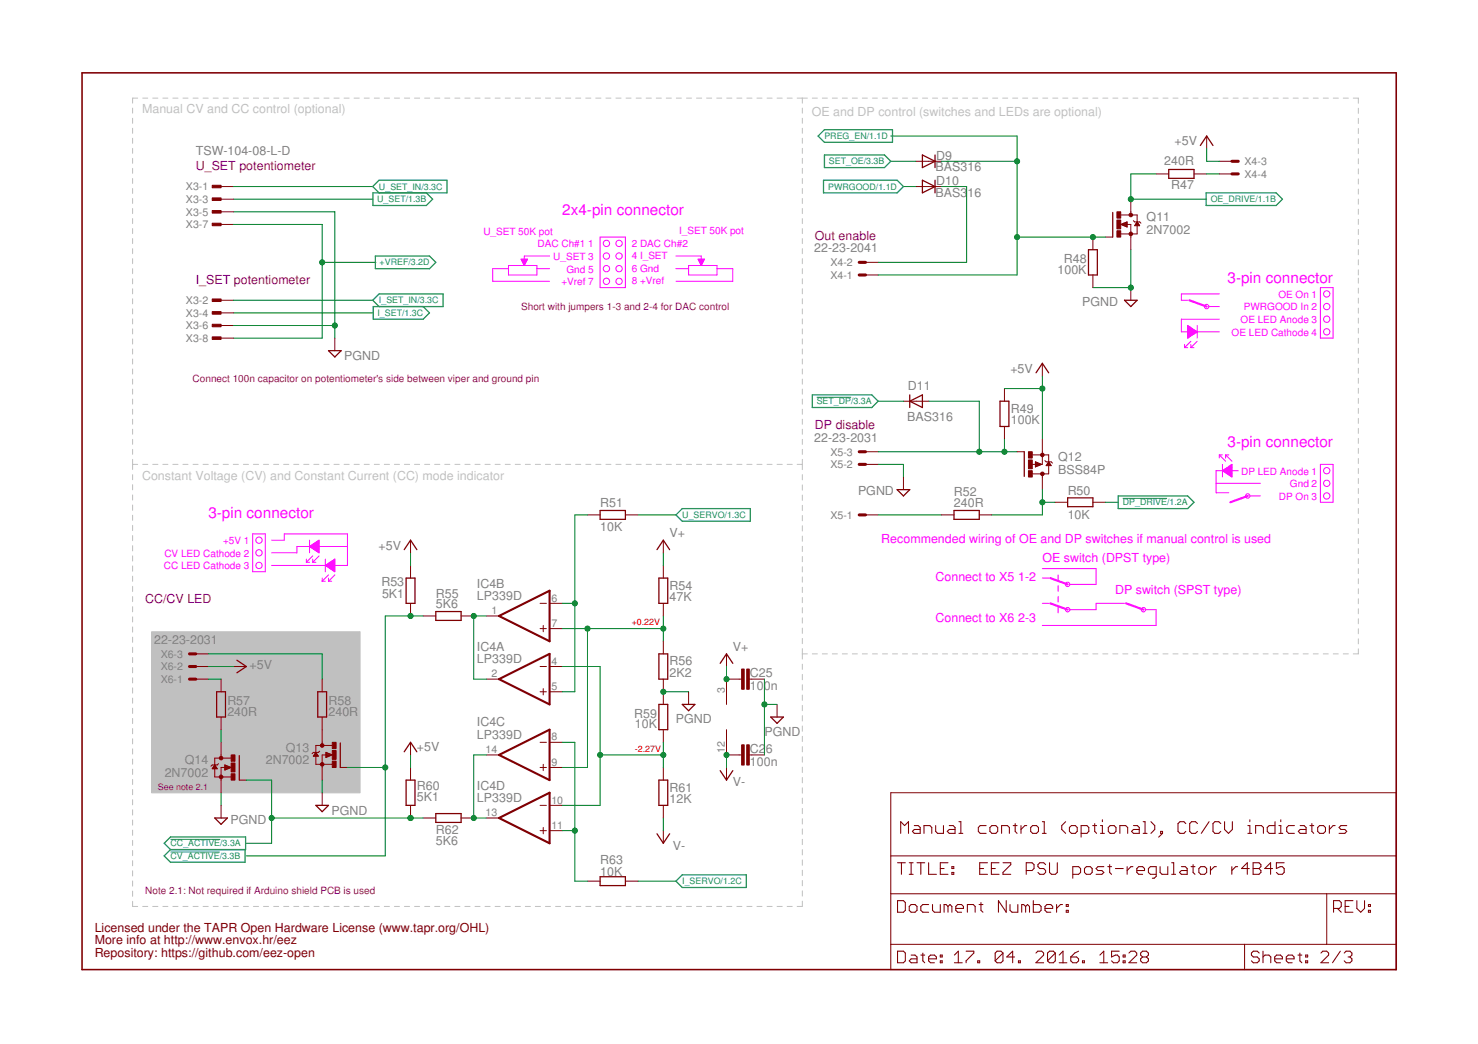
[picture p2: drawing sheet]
<svg xmlns="http://www.w3.org/2000/svg" width="297mm" height="210mm" viewBox="0 0 297 210" stroke-linecap="round" stroke-linejoin="round" font-family="sans-serif">
<g fill="none" stroke="#c0c0c0" stroke-width=".2">
<path d="M27.7 19.7h-1.1v1M28.7 19.7h1M30.7 19.7h1M32.7 19.7h1M34.7 19.7h1.1M36.8 19.7h1M38.8 19.7h1M40.8 19.7h1M42.8 19.7h1.1M44.9 19.7h1M46.9 19.7h1M48.9 19.7h1"/>
<path d="M50.9 19.7h1.1M53 19.7h1M55 19.7h1M57 19.7h1M59 19.7h1M61 19.7h1.1M63.1 19.7h1M65.1 19.7h1M67.1 19.7h1.1M69.2 19.7h1M71.2 19.7h1M73.2 19.7h1"/>
<path d="M75.2 19.7h1M77.2 19.7h1.1M79.3 19.7h1M81.3 19.7h1M83.3 19.7h1M85.3 19.7h1.1M87.4 19.7h1M89.4 19.7h1M91.4 19.7h1M93.4 19.7h1.1M95.5 19.7h1M97.5 19.7h1"/>
<path d="M99.5 19.7h1M101.5 19.7h1.1M103.5 19.7h1.1M105.6 19.7h1M107.6 19.7h1M109.6 19.7h1M111.7 19.7h1M113.7 19.7h1M115.7 19.7h1M117.7 19.7h1M119.7 19.7h1.1M121.8 19.7h1"/>
<path d="M123.8 19.7h1M125.8 19.7h1M127.8 19.7h1.1M129.9 19.7h1M131.9 19.7h1M133.9 19.7h1M135.9 19.7h1M138 19.7h1M140 19.7h1M142 19.7h1M144 19.7h1.1M146 19.7h1.1"/>
<path d="M148.1 19.7h1M150.1 19.7h1M152.1 19.7h1M154.2 19.7h1M156.2 19.7h1M158.2 19.7h1M160.2 19.7h2.1M161.2 19.7v1M163.3 19.7h1M165.3 19.7h1M167.3 19.7h1M169.3 19.7h1"/>
<path d="M171.3 19.7h1M173.3 19.7h1M175.3 19.7h1M177.4 19.7h1M179.4 19.7h1M181.4 19.7h1M183.4 19.7h1M185.4 19.7h1M187.4 19.7h1M189.4 19.7h1M191.5 19.7h.9M193.5 19.7h1"/>
<path d="M195.5 19.7h1M197.5 19.7h1M199.5 19.7h1M201.5 19.7h1M203.5 19.7h1M205.5 19.7h1M207.5 19.7h1.1M209.6 19.7h1M211.6 19.7h1M213.6 19.7h1M215.6 19.7h1M217.6 19.7h1"/>
<path d="M219.6 19.7h1M221.6 19.7h1.1M223.6 19.7h1.1M225.7 19.7h1M227.7 19.7h1M229.7 19.7h1M231.7 19.7h1M233.7 19.7h1M235.7 19.7h1M237.7 19.7h1.1M239.8 19.7h1M241.8 19.7h1"/>
<path d="M243.8 19.7h1M245.8 19.7h1M247.8 19.7h1M249.8 19.7h1M251.8 19.7h1.1M253.9 19.7h1M255.9 19.7h1M257.9 19.7h1M259.9 19.7h1M261.9 19.7h1M263.9 19.7h1M265.9 19.7h1.1"/>
<path d="M267.9 19.7h1.1M270 19.7h1M272 19.7h1v1.1M26.6 21.7v1.1M26.6 23.8v1M26.6 25.8v1M26.6 27.8v1M26.6 29.8v1M26.6 31.8v1.1M26.6 33.8v1.1M26.6 35.9v1M26.6 37.9v1"/>
<path d="M26.6 39.9v1M161.2 21.7v1.1M161.2 23.8v1M161.2 25.8v1M161.2 27.8v1M161.2 29.8v1M161.2 31.8v1.1M161.2 33.8v1.1M161.2 35.9v1M161.2 37.9v1M161.2 39.9v1M273 21.8v1"/>
<path d="M273 23.8v1M273 25.8v1.1M273 27.9v1M273 29.9v1M273 31.9v1M273 34v1M273 36v1M273 38v1M26.6 41.9v1M26.6 43.9v1.1M26.6 46v1M26.6 48v1"/>
<path d="M26.6 50v1M26.6 52v1M26.6 54v1M26.6 56v1.1M26.6 58.1v1M161.2 41.9v1M161.2 43.9v1.1M161.2 46v1M161.2 48v1M161.2 50v1M161.2 52v1M161.2 54v1"/>
<path d="M161.2 56v1.1M161.2 58.1v1M273 40v1.1M273 42.1v1M273 44.1v1M273 46.1v1.1M273 48.2v1M273 50.2v1M273 52.2v1.1M273 54.3v1M273 55.9v1M273 57.9v1"/>
<path d="M273 59.9v1.1M26.6 60.1v1M26.6 62.1v1M26.6 64.1v1M26.6 66.1v1M26.6 68.1v1.1M26.6 70.2v1M26.6 72.2v1M26.6 74.2v1M26.6 76.2v1M26.6 78.2v1M161.2 60.1v1"/>
<path d="M161.2 62.1v1M161.2 64.1v1M161.2 66.1v1M161.2 68.1v1.1M161.2 70.2v1M161.2 72.2v1M161.2 74.2v1M161.2 76.2v1M161.2 78.2v1M273 62v1M273 64v1M273 66v1"/>
<path d="M273 68v1M273 70v1M273 72v1M273 74v1.1M273 76.1v1M273 78.1v1M26.6 93.4h1.1M26.6 80.2v1.1M26.6 82.3v1M26.6 84.3v1M26.6 86.3v1M26.6 88.3v1"/>
<path d="M26.6 90.3v1.1M26.6 92.4v2M26.6 95.4v1.1M26.6 97.5v1M26.6 99.5v1M28.7 93.4h1M30.7 93.4h1M32.7 93.4h1M34.7 93.4h1.1M36.8 93.4h1M38.8 93.4h1M40.8 93.4h1"/>
<path d="M42.8 93.4h1.1M44.9 93.4h1M46.9 93.4h1M48.9 93.4h1M50.9 93.4h1.1M53 93.4h1M55 93.4h1M57 93.4h1M59 93.4h1M61 93.4h1.1M63.1 93.4h1M65.1 93.4h1"/>
<path d="M67.1 93.4h1.1M69.2 93.4h1M71.2 93.4h1M73.2 93.4h1M75.2 93.4h1M77.2 93.4h1.1M79.3 93.4h1M81.3 93.4h1M83.3 93.4h1M85.3 93.4h1.1M87.4 93.4h1M89.4 93.4h1"/>
<path d="M91.4 93.4h1M93.4 93.4h1.1M95.5 93.4h1M97.5 93.4h1M99.5 93.4h1M101.5 93.4h1.1M103.5 93.4h1.1M105.6 93.4h1M107.6 93.4h1M109.6 93.4h1M111.7 93.4h1M113.7 93.4h1"/>
<path d="M115.7 93.4h1M117.7 93.4h1M119.7 93.4h1.1M121.8 93.4h1M123.8 93.4h1M125.8 93.4h1M127.8 93.4h1.1M129.9 93.4h1M131.9 93.4h1M133.9 93.4h1M135.9 93.4h1M138 93.4h1"/>
<path d="M140 93.4h1M142 93.4h1M144 93.4h1.1M146 93.4h1.1M148.1 93.4h1M150.1 93.4h1M152.1 93.4h1M154.2 93.4h1M156.2 93.4h1M158.2 93.4h1M160.2 93.4h1M161.2 80.2v1.1"/>
<path d="M161.2 82.3v1M161.2 84.3v1M161.2 86.3v1M161.2 88.3v1M161.2 90.3v1.1M161.2 92.4v2M161.2 95.4v1.1M161.2 97.5v1.1M161.2 99.5v1.1M273 80.1v1M273 82.1v1M273 84.1v1"/>
<path d="M273 86.1v1M273 88.1v1.1M273 90.1v1.1M273 92.2v1M273 94.2v1M273 96.2v1M273 98.2v1M26.6 101.5v1.1M26.6 103.6v1M26.6 105.6v1.1M26.6 107.7v1M26.6 109.7v1.1"/>
<path d="M26.6 111.8v1M26.6 113.8v1.1M26.6 115.8v1.1M26.6 117.9v1M26.6 119.9v1.1M161.2 101.6v1.1M161.2 103.7v1M161.2 105.7v1.1M161.2 107.8v1M161.2 109.8v1.1M161.2 111.9v1M161.2 113.9v1.1"/>
<path d="M161.2 116v1.1M161.2 118.1v1M273 100.2v1M273 102.2v1.1M273 104.3v1M273 106.3v1M273 108.3v1M273 110.3v1M273 112.3v1M273 114.3v1M273 116.4v1M273 118.4v1"/>
<path d="M26.6 122v1M26.6 124v1.1M26.6 126v1.1M26.6 128.1v1M26.6 130.1v1.1M26.6 132.2v1M26.6 134.2v1.1M26.6 136.3v1M26.6 138.3v1.1M161.2 120.1v1.1M161.2 122.2v1M161.2 124.2v1.1"/>
<path d="M161.2 126.3v1M161.2 128.4v1M161.2 130.4v2.1M161.2 133.5v1.1M161.2 135.6v1.1M161.2 137.7v1M161.2 139.7v1.1M161.2 131.5h1.1M163.3 131.5h1M165.3 131.5h1M167.3 131.5h1M169.3 131.5h1"/>
<path d="M171.3 131.5h1M173.3 131.5h1M175.3 131.5h1M177.4 131.5h1M179.4 131.5h1M181.4 131.5h1M183.4 131.5h1M185.4 131.5h1M187.4 131.5h1M189.4 131.5h1M191.5 131.5h.9M193.5 131.5h1"/>
<path d="M195.5 131.5h1M197.5 131.5h1M199.5 131.5h1M201.5 131.5h1M203.5 131.5h1M205.5 131.5h1M207.5 131.5h1.1M209.6 131.5h1M211.6 131.5h1M213.6 131.5h1M215.6 131.5h1M217.6 131.5h1"/>
<path d="M219.6 131.5h1M221.6 131.5h1.1M223.6 131.5h1.1M225.7 131.5h1M227.7 131.5h1M229.7 131.5h1M231.7 131.5h1M233.7 131.5h1M235.7 131.5h1M237.7 131.5h1.1M239.8 131.5h1M241.8 131.5h1"/>
<path d="M243.8 131.5h1M245.8 131.5h1M247.8 131.5h1M249.8 131.5h1M251.8 131.5h1.1M253.9 131.5h1M255.9 131.5h1M257.9 131.5h1M259.9 131.5h1M261.9 131.5h1M263.9 131.5h1M265.9 131.5h1.1"/>
<path d="M267.9 131.5h1.1M270 131.5h1M273 120.4v1M273 122.4v1M273 124.4v1M273 126.4v1M273 128.4v1.1M273 130.5v1h-1M26.6 140.4v1M26.6 142.4v1M26.6 144.4v1.1M26.6 146.5v1"/>
<path d="M26.6 148.5v1.1M26.6 150.6v1M26.6 152.6v1M26.6 154.6v1.1M26.6 156.7v1M26.6 158.7v1.1M161.2 141.8v1.1M161.2 143.9v1.1M161.2 146v1M161.2 148v1.1M161.2 150.1v1.1M161.2 152.2v1"/>
<path d="M161.2 154.2v1.1M161.2 156.3v1.1M161.2 158.4v1.1M26.6 160.8v1M26.6 162.8v1.1M26.6 164.9v1M26.6 166.9v1.1M26.6 169v1M26.6 171v1M26.6 173v1.1M26.6 175.1v1M26.6 177.1v1.1"/>
<path d="M26.6 179.2v1M161.2 160.5v1M161.2 162.5v1.1M161.2 164.6v1.1M161.2 166.7v1M161.2 168.7v1.1M161.2 170.8v1.1M161.2 172.9v1.1M161.2 175v1M161.2 177v1.1M161.2 179.1v1.1M26.6 181.2v1h1.1"/>
<path d="M28.7 182.2h1M30.7 182.2h1M32.7 182.2h1M34.7 182.2h1.1M36.8 182.2h1M38.8 182.2h1M40.8 182.2h1M42.8 182.2h1.1M44.9 182.2h1M46.9 182.2h1M48.9 182.2h1M50.9 182.2h1.1"/>
<path d="M53 182.2h1M55 182.2h1M57 182.2h1M59 182.2h1M61 182.2h1.1M63.1 182.2h1M65.1 182.2h1M67.1 182.2h1.1M69.2 182.2h1M71.2 182.2h1M73.2 182.2h1M75.2 182.2h1"/>
<path d="M77.2 182.2h1.1M79.3 182.2h1M81.3 182.2h1M83.3 182.2h1M85.3 182.2h1.1M87.4 182.2h1M89.4 182.2h1M91.4 182.2h1M93.4 182.2h1.1M95.5 182.2h1M97.5 182.2h1M99.5 182.2h1"/>
<path d="M101.5 182.2h1.1M103.5 182.2h1.1M105.6 182.2h1M107.6 182.2h1M109.6 182.2h1M111.7 182.2h1M113.7 182.2h1M115.7 182.2h1M117.7 182.2h1M119.7 182.2h1.1M121.8 182.2h1M123.8 182.2h1"/>
<path d="M125.8 182.2h1M127.8 182.2h1.1M129.9 182.2h1M131.9 182.2h1M133.9 182.2h1M135.9 182.2h1M138 182.2h1M140 182.2h1M142 182.2h1M144 182.2h1.1M146 182.2h1.1M148.1 182.2h1"/>
<path d="M150.1 182.2h1M152.1 182.2h1M154.2 182.2h1M156.2 182.2h1M158.2 182.2h1M161.2 181.2v1h-1"/>
</g>
<path d="M30.5 127h41.9v32.4h-41.9z" fill="#c0c0c0" stroke="#c0c0c0" stroke-width=".2"/>
<g fill="none" stroke="#800000" stroke-width=".21">
<path d="M180.4 173.5h1.5M181 167.6v-2.4l.8 .8 .8-.8v2.4M181.2 173.5v2.3M182.7 173.5h.8M182.7 175.8h.8M183.1 173.5v2.3M183.7 166h.8l.4 .4v1.2h-1.2l-.3-.4 .3-.4h1.2M184.3 173.5h1.5M185.1 173.5v2.3M185.7 167.6v-1.6h1.2l.4 .4v1.2M186.6 173.5v2.3h1.6M188 166v1.2l.4 .4h1.2v-1.6"/>
<path d="M189 174.6h.7M190.5 173.5h-1.5v2.3h1.5M190.8 166h.8l.3 .4v1.2h-1.1l-.4-.4 .4-.4h1.1M191.3 175.4h.4v.4h-.4zM191.3 174.2h.4v.4h-.4zM192.7 167.6h.8M192.7 165.2h.4v2.4M196.9 174.6h.8M198.2 166h-1.2l-.4 .4v.8l.4 .4h1.2M198.5 173.5h-1.6v2.3h1.6M198.9 166.4l.4-.4h.8l.4 .4v.8l-.4 .4h-.8l-.4-.4zM199.2 174.6h.8"/>
<path d="M200.8 173.5h-1.6v2.3h1.6M201.3 167.6v-1.6h1.2l.4 .4v1.2M201.6 173.5h1.5v.3l-1.5 1.6v.4h1.5M203.6 166h.8M204 165.6v1.6l.4 .4M205.2 166v1.6M206.2 175h1.2l.4-.4v-.8l-.4-.3h-1.2v2.3M206.4 166h-.4l-.8 .8M207.1 166.4l.4-.4h.8l.4 .4v.8l-.4 .4h-.8l-.4-.4zM209.5 167.6h.7M209.5 165.2h.4v2.4M210.1 173.8l-.3-.3h-.8l-.4 .3v.4l.4 .4h.8l.3 .4v.4l-.3 .4h-.8l-.4-.4"/>
<path d="M210.9 173.5v1.9l.4 .4h.8l.4-.4v-1.9M214.2 165.2l-.8 .8v.8l.8 .8M214.9 166.4l.4-.4h.8l.4 .4v.8l-.4 .4h-.8l-.4-.4zM215.6 175.8h1.2l.4-.4v-.8l-.4-.4h-1.2v2.4M217.3 167.6h1.1l.4-.4v-.8l-.4-.4h-1.1v2.3M218.3 174.2h.8l.4 .4v.8l-.4 .4h-.8l-.3-.4v-.8zM219.6 166h.8M220 165.6v1.6l.4 .4M221.2 166h.4v1.6M221.2 167.6h.8M221.6 164.8v.4M221.8 174.2h-1.1l-.4 .4 .4 .4h.7l.4 .4-.4 .4h-1.1"/>
<path d="M222.6 174.2h.8M223 173.8v1.6l.4 .4M223.1 166h.8l.4 .4v.8l-.4 .4h-.8l-.4-.4v-.8zM224.2 174.6h1.5M225.1 167.6v-1.6h1.1l.4 .4v1.2M226.5 174.2v1.6M227.7 174.2h-.4l-.8 .8M227.8 166h.8l.4 .4v1.2h-1.2l-.4-.4 .4-.4h1.2M228.5 175h1.5v-.4l-.4-.4h-.7l-.4 .4v.8l.4 .4h.7M229.7 167.6h.8M229.7 165.2h.4v2.4M231.3 165.2l.8 .8v.8l-.8 .8"/>
<path d="M232.4 175.8h-1.2l-.4-.4v-.8l.4-.4h1.2v2l-.4 .4h-.4M233.2 174.2v1.2l.3 .4h1.2v-1.6M233.3 167.2h.3v.4h-.3zM233.6 167.6l-.7 .7M235.5 173.5h.4v2.3M235.5 175.8h.8M237.4 174.2h.8l.4 .4v1.2h-1.2l-.4-.4 .4-.4h1.2M238.3 165.6l-.4-.4h-.7l-.5 .4v1.6l.5 .4h.7l.4-.4M239.4 174.2h.8M239.8 173.8v1.6l.4 .4M240.7 165.6l-.4-.4h-.8l-.4 .4v1.6l.4 .4h.8l.4-.4M240.9 174.6l.4-.4h.8l.4 .4v.8l-.4 .4h-.8l-.4-.4z"/>
<path d="M243 165.2l-1.6 2.4M243.3 174.2v1.6M244.5 174.2h-.4l-.8 .8M245.3 165.6l-.4-.4h-.7l-.4 .4v1.6l.4 .4h.7l.4-.4M246.1 165.2v1.6l.8 .8 .8-.8v-1.6M247.6 174.2v1.6M248.7 174.2h-.4l-.7 .8M250.8 166h.4v1.6M250.8 167.6h.8M251.1 174.6h-1.6l1.2-1.1v2.3M251.2 164.8v.4M251.8 173.5h1.2l.4 .3v.4l-.4 .4 .4 .4v.4l-.4 .4h-1.2z"/>
<path d="M251.8 174.6h1.2M252.3 167.6v-1.6h1.2l.4 .4v1.2M255.8 174.6h-1.6l1.2-1.1v2.3M256.2 165.2v2.4h-1.1l-.4-.4v-.8l.4-.4h1.1M257 166h.4v1.6M257 167.6h.8M257.4 164.8v.4M258.1 173.5h-1.6v1.1l.8-.4h.4l.4 .4v.8l-.4 .4h-.8l-.4-.4M260.1 166h-1.1l-.4 .4v.8l.4 .4h1.1M261.3 166h.8l.4 .4v1.2h-1.2l-.4-.4 .4-.4h1.2M263.2 166h.8M263.7 165.6v1.6l.3 .4"/>
<path d="M264.8 166.4l.4-.4h.8l.4 .4v.8l-.4 .4h-.8l-.4-.4zM267.2 166v1.6M268.3 166h-.4l-.7 .8M270.7 166h-1.2l-.4 .4 .4 .4h.8l.4 .4-.4 .4h-1.2M180.4 181.1h1.2l.3 .4v1.5l-.3 .4h-1.2zM180.4 191.2h1.2l.3 .4v1.6l-.3 .4h-1.2zM182.7 182.2l.4-.3h.8l.4 .3v.8l-.4 .4h-.8l-.4-.4zM183.1 192h.8l.4 .4v1.2h-1.2l-.4-.4 .4-.4h1.2M185.1 192h.7M185.5 191.6v1.6l.3 .4M186.6 192.8h1.6v-.4l-.4-.4h-.8l-.4 .4v.8l.4 .4h.8M186.6 181.9h-1.1l-.4 .3v.8l.4 .4h1.1"/>
<path d="M187.4 181.9v1.1l.4 .4h1.2v-1.5M189 193.2h.4v.4h-.4zM189 192h.4v.4h-.4zM190.5 182.2l-.4-.3h-.4v1.5M190.5 182.2l.4-.3 .4 .3v1.2M190.5 182.2v1.2M191.8 193.6h1.6M191.8 192l.8-.8v2.4M192.1 182.6h1.5v-.4l-.3-.3h-.8l-.4 .3v.8l.4 .4h.8M194.2 191.2h1.5v.4l-1.5 1.6v.4M194.4 183.4v-1.5h1.2l.4 .3v1.2M196.5 193.2h.4v.4h-.4z"/>
<path d="M196.8 181.9h.7M197.1 181.5v1.5l.4 .4M201.6 191.6v1.6l-.4 .4h-.8l-.4-.4M201.6 191.6l-.4-.4h-.8l-.4 .4v1.6M201.6 191.6l-1.6 1.6M202.2 181.1v2.3l-1.5-2.3v2.3M203 181.9v1.1l.4 .4h1.2v-1.5M203.9 192.4h-1.6l1.2-1.2v2.4M204.7 193.2h.4v.4h-.4zM206.1 182.2l-.4-.3h-.4v1.5M206.1 182.2v1.2M206.1 182.2l.4-.3 .4 .3v1.2"/>
<path d="M207.7 181.1v2.3h1.2l.3-.4v-.8l-.3-.3h-1.2M208.2 191.6l.4-.4h.8l.3 .4v.4l-1.5 1.6h1.5M210 182.6h1.6v-.4l-.4-.3h-.8l-.4 .3v.8l.4 .4h.8M212.1 191.6v1.6l-.4 .4h-.8l-.4-.4M212.1 191.6l-.4-.4h-.8l-.4 .4v1.6M212.1 191.6l-1.6 1.6M212.3 181.9v1.5M212.9 193.6h1.5M212.9 192l.7-.8v2.4M213.5 181.9h-.4l-.8 .7M214.3 183h.4v.4h-.4zM214.3 181.9h.4v.3h-.4z"/>
<path d="M215.2 192.4h1.2l.4 .4v.4l-.4 .4h-.8l-.4-.4zM216.8 191.2l-.8 .4-.8 .8M217.6 193.2h.3v.4h-.3zM221 193.6h1.6M221 192l.8-.8v2.4M224.9 191.2h-1.5v1.2l.8-.4h.4l.3 .4v.8l-.3 .4h-.8l-.4-.4M225.7 193.2h.4v.4h-.4zM225.7 192h.4v.4h-.4zM226.9 191.6l.4-.4h.8l.4 .4v.4l-1.6 1.6h1.6M229.6 192.4l-.4 .4v.4l.4 .4h.8l.4-.4v-.4l-.4-.4M229.6 192.4l-.4-.4v-.4l.4-.4h.8l.4 .4v.4l-.4 .4M229.6 192.4h.8"/>
<path d="M253.1 191.6l-.4-.4h-.8l-.4 .4v.4l.4 .4h.8l.4 .4v.4l-.4 .4h-.8l-.4-.4M253.8 192.4l.4-.4h.8l.4 .4v1.2M253.8 191.2v2.4M256.2 192.8h1.5v-.4l-.4-.4h-.7l-.4 .4v.8l.4 .4h.7M258.5 192.8h1.6v-.4l-.4-.4h-.8l-.4 .4v.8l.4 .4h.8M260.9 192h.7M261.2 191.6v1.6l.4 .4M262.4 193.2h.4v.4h-.4zM262.4 192h.4v.4h-.4zM265.5 191.6l.4-.4h.7l.4 .4v.4l-1.5 1.6h1.5M268 182.6h1.2l.4-.4v-.7l-.4-.4h-1.2v2.3M268.8 182.6l.8 .8"/>
<path d="M269.4 191.2l-1.6 2.4M270.2 191.6l.3-.4h.8l.4 .4v.4l-.4 .4M270.3 182.2h.8M270.9 192.4h.4M271.3 192.4l.4 .4v.4l-.4 .4h-.8l-.3-.4M271.9 181.1h-1.6v2.3h1.6M272.7 181.1v1.5l.8 .8 .7-.8v-1.5M275 183h.4v.4h-.4zM275 181.9h.4v.3h-.4z"/>
</g>
<path d="M16.5 14.6h264.1v180.3h-264.1z" fill="none" stroke="#800000" stroke-width=".32"/>
<g fill="none" stroke="#800000" stroke-width=".2">
<path d="M44.4 37.5h2.6M184.1 37.5h5.1M184.1 32.4h5.1M232.3 35h2.6M240 35h2.5M242.5 27.3v2.6M245 32.4h2.6M245 35h2.6M44.4 40h2.6M44.4 42.6h2.6M44.4 45.1h2.6M173.9 55.3h2.6"/>
<path d="M173.9 52.7h2.6M219.6 47.7v2.5M219.6 55.3v2.5M222.2 47.7h1.4M225.2 45.1l1.3-.5v1zM225.3 43.2h3.2v3.8h-3.3M225.3 45.1h1.2M225.5 45h1M225.6 45.3h.9M225.8 44.9h.7M225.9 45.4h.6M226.1 44.8h.4"/>
<path d="M226.2 45.5h.3M226.4 45.1h.9v5.1M226.4 44.7h.1M226.5 45.6h.1M227.3 40v3.2M227.3 57.8v2.6M227.8 44.4l.2 .2h1l.3 .3M228.1 45.3h.9M228.2 45.1h.7M228.3 45h.5M228.3 44.9h.4M228.4 44.8h.3"/>
<path d="M228.5 44.7h.1M228.5 44.6l.5 .8h-1zM44.4 60.4h2.6M44.4 62.9h2.6M44.4 65.4h2.6M44.4 68h2.6M67.3 68v2.5M201.9 78.1v2.6M209.5 73v2.6M173.9 93.4h2.6M173.9 90.8h2.6M181.6 95.9v2.5"/>
<path d="M181.6 80.7h5M201.9 85.7v2.6M204.4 90.8h1.4M207.5 91.5h3.3v3.8h-3.3M208.1 92.9l1.3 .5-1.3 .5zM208.1 93.9h.1M208.1 93.7h.3M208.1 93.6h.6M208.1 93.5h.9M208.1 93.4h1.2M208.1 93.3h1M208.1 93.2h.7"/>
<path d="M208.1 93h.4M208.1 92.9h.1M209.5 88.3v5.1h-2.2M209.5 95.3v3.1M210 92.6l.2 .3h1.1l.2 .2M210.3 93.5h.9M210.4 93.4h.7M210.5 93.3h.5M210.6 93.2h.3M210.7 93h.2M210.7 92.9h.1M210.8 92.9l.5 .7h-1.1z"/>
<path d="M82.5 108.6v2.5M82.5 113.7v2.5M118.1 103.5h2.5M125.7 103.5h2.5M133.3 108.6v2.5M133.3 113.7v2.5M173.9 103.5h2.6M189.2 103.5h2.5M196.8 103.5h2.5M212 101h2.6M219.6 101h2.6M39.3 136.5h2.6"/>
<path d="M39.3 134h2.6M39.3 131.5h2.6M44.4 136.5v2.6M47 134h2.5M64.7 136.5v2.6M82.5 121.3v2.5M85 123.8h2.6M92.7 123.8h2.5M97.7 123.8h2.6M97.7 136.5h2.6M108.5 139.1h1.3M108.5 134h1.3"/>
<path d="M108.5 126.4h1.3M108.5 121.3h1.3M109.2 125.8v1.2M109.2 138.5v1.2M110.4 139.1h2.6M110.4 134h2.6M110.4 126.4h2.6M110.4 121.3h2.6M133.3 121.3v2.5M133.3 128.9v2.6M133.3 136.5v5.1M138.4 139.1v2.5"/>
<path d="M146 131.5v2.5M149.1 136.5h-3.1v5.1M150.6 136.5h3M42.8 154.4h.8M42.8 154.3h.7M42.9 154.2h.5M43 154.1h.3M43.1 153.9h.1M43.2 153.8l.5 .8h-1zM43.9 153.5l-.2 .3h-1l-.3 .3M44.4 144.2v2.5M44.4 149.2v3.2"/>
<path d="M45.2 153.8l1.3 .5-1.3 .5zM45.2 154.8h.1M45.2 154.7h.4M45.2 154.5h.7M45.2 154.4h1M45.2 154.2h.9M45.2 154.1h.6M45.2 153.9h.3M45.2 153.8h.1M46.4 154.3h-2v5.1M46.4 152.4h-3.2v3.8h3.3M48.1 156.8h1.4"/>
<path d="M63 152h1M63.1 151.9h.8M63.1 151.8h.7M63.2 151.6h.5M63.3 151.5h.3M63.4 151.4h.2M63.5 151.3l.5 .7h-1zM64.2 151l-.2 .3h-1l-.3 .2M64.7 144.2v5.7M64.7 159.4v2.5M65.5 151.3l1.3 .5-1.3 .5zM65.5 152.3h.1"/>
<path d="M65.5 152.1h.4M65.5 152h.7M65.5 151.9h1M65.5 151.6h.9M65.5 151.5h.6M65.5 151.4h.3M65.5 151.3h.1M66.7 151.8h-2v5M66.7 149.9h-3.2v3.8h3.3M68.4 154.3h1.4M82.5 149.2v2.6M82.5 154.3v2.5"/>
<path d="M97.7 151.8h2.6M108.5 154.3h1.3M108.5 149.2h1.3M109.2 153.7v1.2M110.4 154.3h2.6M110.4 149.2h2.6M133.3 146.7v2.5M133.3 154.3v2.5M146 146.7v5.1h3.1M146 154.3v2.5M150.6 151.8h3M156.2 141.6v2.6"/>
<path d="M179 159.4h101.6v35.5h-101.6zM44.4 161.9v2.6M82.5 161.9v2.6M85 164.5h2.6M92.7 164.5h2.5M97.7 164.5h2.6M108.5 167h1.3M108.5 161.9h1.3M109.2 166.4v1.2M110.4 167h2.6M110.4 161.9h2.6M118.1 177.2h2.5"/>
<path d="M125.7 177.2h2.5M133.3 161.9v2.6M133.3 167v2.5M179 179.7h101.6M179 172.1h101.6M266.6 179.7v10.2M179 189.9h101.6M250.1 189.9v5"/>
</g>
<g fill="none" stroke="#800000" stroke-width=".25">
<path d="M185.4 36.2l2.5 1.3-2.5 1.3zM185.4 31.2l2.5 1.2-2.5 1.3zM187.9 31.2v2.5M187.9 36.2v2.6M234.9 34.1h5.1v1.8h-5.1zM241.2 29.3l1.3-2 1.3 2M218.8 50.2h1.7v5.1h-1.7zM223.6 42.7v5M66 70.5h2.6l-1.3 1.3zM182.8 79.4v2.5M208.2 75l1.3-2 1.3 2M226 60.4h2.5l-1.2 1.2z"/>
<path d="M180.3 98.4h2.5l-1.2 1.3zM182.8 80.7l2.6-1.3v2.5zM201 80.7h1.8v5h-1.8zM205.8 90.8v5M81.2 110.5l1.3-1.9 1.3 1.9M81.6 116.2h1.8v5.1h-1.8zM120.6 102.6h5.1v1.8h-5.1zM132 110.5l1.3-1.9 1.3 1.9M132.4 116.2h1.8v5.1h-1.8zM191.7 102.6h5.1v1.8h-5.1zM214.6 100.1h5v1.8h-5zM43.5 139.1h1.8v5.1h-1.8z"/>
<path d="M47.6 132.7l1.9 1.3-1.9 1.3M63.9 139.1h1.7v5.1h-1.7zM87.6 123h5.1v1.7h-5.1zM132.4 131.5h1.8v5h-1.8zM144.7 133.4l1.3-1.9 1.3 1.9M48.1 151.9v4.9M68.4 149.4v4.9M81.2 151.2l1.3-2 1.3 2M81.6 156.8h1.8v5.1h-1.8zM132.4 141.6h1.8v5.1h-1.8zM132.4 156.8h1.8v5.1h-1.8zM137.1 141.6h2.6l-1.3 1.3z"/>
<path d="M144.7 154.9l1.3 1.9 1.3-1.9M154.9 144.2h2.5l-1.2 1.2zM43.2 164.5h2.5l-1.3 1.2zM63.5 161.9h2.5l-1.3 1.3zM87.6 163.6h5.1v1.8h-5.1zM120.6 176.3h5.1v1.8h-5.1zM132 167.6l1.3 1.9 1.3-1.9"/>
</g>
<g fill="#800000" stroke="#800000" stroke-width=".2">
<path d="M149.1 134.5h.5v4.1h-.5z"/>
<path d="M150.1 134.5h.5v4.1h-.5z"/>
<path d="M42.7 37.3h1.7v.5h-1.7z"/>
<path d="M42.7 60.1h1.7v.5h-1.7z"/>
<path d="M42.7 39.8h1.7v.5h-1.7z"/>
<path d="M42.7 62.7h1.7v.5h-1.7z"/>
<path d="M42.7 42.3h1.7v.5h-1.7z"/>
<path d="M42.7 65.2h1.7v.5h-1.7z"/>
<path d="M149.1 149.8h.5v4h-.5z"/>
<path d="M150.1 149.8h.5v4h-.5z"/>
<path d="M42.7 44.9h1.7v.5h-1.7z"/>
<path d="M42.7 67.7h1.7v.5h-1.7z"/>
<path d="M46.5 155.6h.7v1.2h-.7z"/>
<path d="M46.5 151.8h.7v1.3h-.7z"/>
<path d="M46.5 153.4h.7v1.8h-.7z"/>
<path d="M66.8 153h.7v1.3h-.7z"/>
<path d="M66.8 149.2h.7v1.3h-.7z"/>
<path d="M66.8 150.9h.7v1.8h-.7z"/>
<path d="M224.5 46.4h.7v1.3h-.7z"/>
<path d="M224.5 42.6h.7v1.3h-.7z"/>
<path d="M224.5 44.2h.7v1.8h-.7z"/>
<path d="M206.7 94.6h.8v1.3h-.8z"/>
<path d="M206.7 90.8h.8v1.3h-.8z"/>
<path d="M206.7 92.5h.8v1.8h-.8z"/>
</g>
<path d="M247.6 32.4h1.3M247.6 35h1.3M172.7 55.3h1.2M172.7 52.7h1.2M172.7 93.4h1.2M172.7 90.8h1.2M172.7 103.5h1.2M38.1 136.5h1.2M38.1 134h1.2M38.1 131.5h1.2" fill="none" stroke="#800000" stroke-width=".61"/>
<path d="M100.3 123.8l10.1-5v10.1zM100.3 136.5l10.1-5v10.1zM100.3 151.8l10.1-5.1v10.1zM100.3 164.5l10.1-5.1v10.1z" fill="none" stroke="#800000" stroke-width=".42"/>
<g fill="#800000" stroke="#800000" stroke-width=".2">
<circle cx="44.4" cy="152.4" r=".36"/>
<circle cx="44.4" cy="156.2" r=".36"/>
<circle cx="64.7" cy="149.9" r=".36"/>
<circle cx="64.7" cy="153.7" r=".36"/>
<circle cx="227.3" cy="43.2" r=".36"/>
<circle cx="227.3" cy="47" r=".36"/>
<circle cx="209.5" cy="91.5" r=".36"/>
<circle cx="209.5" cy="95.3" r=".36"/>
</g>
<g fill="none" stroke="#008000" stroke-width=".2">
<path d="M47 37.5h27.9M179 32.4h5.1M179 27.3h25.4v28h-27.9M181.6 37.5h2.5M189.2 32.4h15.2M189.2 37.5h5.1v15.2h-17.8M232.3 35h-5v5h15.2M242.5 29.9v2.5h2.5M242.5 35h2.5M47 40h27.9M47 45.1h17.7v22.9h-17.7M47 42.6h20.3v25.4"/>
<path d="M64.7 52.7h10.8M204.4 47.7h17.8M227.3 50.2v7.6h-7.7M47 62.9h27.9M47 65.4h20.3M47 60.4h27.9M201.9 78.1h7.6M209.5 75.6v12.7M176.5 93.4h5.1v2.5M176.5 80.7h5.1M176.5 90.8h27.9M186.6 80.7h10.2v10.1"/>
<path d="M201.9 88.3v2.5M209.5 98.4v5.1h-10.2M82.5 111.1v2.6M118.1 103.5h-2.6v35.6h-2.5M128.2 103.5h7.6M133.3 111.1v2.6M176.5 103.5h12.7M209.5 101h2.5M222.2 101h2.5M41.9 134h5.1M41.9 136.5h2.5M41.9 131.5h22.8v5"/>
<path d="M85 123.8h-7.6v48.3h-27.9M97.7 123.8h-2.5v12.7h2.5M113 134h7.6v27.9h-7.6M113 121.3h2.5M113 126.4h20.3M118.1 126.4v27.9h-5.1M133.3 123.8v5.1M133.3 139.1h5.1M146 134v2.5M153.6 136.5v15.3M44.4 146.7v2.5M44.4 159.4v2.5"/>
<path d="M49.5 156.8h5.1v12.7h-5.1M64.7 156.8v2.6M69.8 154.3h7.6M82.5 151.8v2.5M97.7 151.8h-2.5v12.7h2.5M113 149.2h2.5v28h2.6M120.6 151.8h12.7M133.3 149.2v5.1M146 151.8v2.5M153.6 141.6h2.6M54.6 164.5h30.4M113 167h2.5"/>
<path d="M128.2 177.2h7.6M133.3 164.5v2.5"/>
</g>
<g fill="#008000" stroke="#008000" stroke-width=".2">
<circle cx="146" cy="136.5" r=".51"/>
<circle cx="146" cy="151.8" r=".51"/>
<circle cx="209.5" cy="78.1" r=".51"/>
<circle cx="82.5" cy="123.8" r=".51"/>
<circle cx="77.4" cy="154.3" r=".51"/>
<circle cx="82.5" cy="164.5" r=".51"/>
<circle cx="54.6" cy="164.5" r=".51"/>
<circle cx="95.2" cy="123.8" r=".51"/>
<circle cx="64.7" cy="52.7" r=".51"/>
<circle cx="153.6" cy="141.6" r=".51"/>
<circle cx="227.3" cy="57.8" r=".51"/>
<circle cx="67.3" cy="65.4" r=".51"/>
<circle cx="133.3" cy="139.1" r=".51"/>
<circle cx="95.2" cy="164.5" r=".51"/>
<circle cx="115.5" cy="121.3" r=".51"/>
<circle cx="115.5" cy="167" r=".51"/>
<circle cx="118.1" cy="126.4" r=".51"/>
<circle cx="133.3" cy="126.4" r=".51"/>
<circle cx="120.6" cy="151.8" r=".51"/>
<circle cx="133.3" cy="151.8" r=".51"/>
<circle cx="227.3" cy="40" r=".51"/>
<circle cx="209.5" cy="101" r=".51"/>
<circle cx="201.9" cy="90.8" r=".51"/>
<circle cx="196.8" cy="90.8" r=".51"/>
<circle cx="219.6" cy="47.7" r=".51"/>
<circle cx="204.4" cy="47.7" r=".51"/>
<circle cx="204.4" cy="32.4" r=".51"/>
</g>
<g fill="none" stroke="#f0f" stroke-width=".2">
<path d="M102.2 53.4h5.7v1.9h-5.7zM102.2 54h-3.2v2.6h11.4M104.7 52.1h1.3l-.6 1.3zM104.8 52.1h1.2M104.8 52.3h1.1M104.9 52.4h1M104.9 52.5h.9M105 52.6h.7M105.1 52.7h.6M105.1 52.9h.5M105.2 53h.4M105.2 53.1h.3"/>
<path d="M105.3 53.2h.2M107.9 54h2.5M110.4 51.5h-5v1.9M120.6 47.7h5.1v10.1h-5.1zM135.8 54h2.6M135.8 51.5h5.1v1.9M138.4 53.4h5.7v1.9h-5.7zM140.3 52.1h1.3l-.7 1.3zM140.3 52.1h1.2M140.4 52.3h1.1M140.4 52.4h1M140.5 52.5h.9"/>
<path d="M140.5 52.6h.8M140.6 52.7h.6M140.7 52.9h.5M140.7 53h.4M140.8 53.1h.3M140.8 53.2h.2M144.1 54h3.2v2.6h-11.5M245 59.1h-7.6v1.3h1.3M265.4 57.8h2.5v10.2h-2.5zM238.1 69.9h.6M238.1 69.3v.6M238.7 65.4l1.9 1.3-1.9 1.3z"/>
<path d="M238.7 67.9h.1M238.7 67.8h.2M238.7 67.7h.4M238.7 67.6h.6M238.7 67.5h.8M238.7 67.3h1M238.7 67.2h1.1M238.7 67.1h1.3M238.7 67h1.5M238.7 66.8h1.7M238.7 66.6h1.8M238.7 66.5h1.6"/>
<path d="M238.7 66.4h1.4M238.7 66.3h1.2M238.7 66.1h1M238.7 66h.9M238.7 65.9h.7M238.7 65.8h.5M238.7 65.6h.3M238.7 65.5h.1M239.3 69.9h.7M239.3 69.3v.6M239.3 68.6l-1.2 1.3M240.6 65.4v2.6"/>
<path d="M240.6 68.6l-1.3 1.3M243 61.6h2M245 64.2h-7.6v2.5h7.6M244.4 97.2h8.9M245 91.5h.7M245 91.5l1.3 1.2M245 91.5v.6M245.7 94.6h-1.3v4.5h2.6M245.7 94.6l1.9-1.2v2.5zM245.7 93.4v2.5M245.7 94.6h1.9M245.8 94.7h1.8"/>
<path d="M245.9 94.5h1.7M246 94.8h1.6M246.1 94.4h1.5M246.2 95h1.4M246.3 94.2h1.3M246.3 91.5l1.3 1.2M246.3 91.5h.7M246.3 91.5v.6M246.3 95.1h1.3M246.5 94.1h1.1M246.5 95.2h1.1M246.7 94h.9"/>
<path d="M246.7 95.3h.9M246.8 93.9h.8M246.9 95.4h.7M247 93.7h.6M247.1 95.6h.5M247.2 93.6h.4M247.2 95.7h.4M247.4 93.5h.2M247.4 95.8h.2M247.6 93.4h.1M247.6 94.6h1.3M251.2 99.7h2.1"/>
<path d="M265.4 93.4h2.5v7.6h-2.5zM50.8 107.3h2.5v7.7h-2.5zM54.6 108.6h2.5v-1.3h12.7v6.4h-15.2M61.6 113.1h.6M61.6 112.4v.7M62.2 109.9l1.9-1.3v2.5zM62.2 108.6v2.5M62.3 109.9h1.8M62.3 109.8h1.8M62.4 110h1.7M62.5 109.7h1.6M62.6 110.2h1.5"/>
<path d="M62.7 109.6h1.4M62.8 110.3h1.3M62.8 113.1h.7M62.8 112.4v.7M62.8 111.8l-1.2 1.3M62.9 109.4h1.2M63 110.4h1.1M63.1 109.3h1M63.2 110.5h.9M63.2 109.2h.9M63.3 110.6h.8M63.4 109.1h.7"/>
<path d="M63.5 110.8h.6M63.6 108.9h.5M63.7 110.9h.4M63.8 108.8h.3M63.9 111h.2M64 108.7h.1M64.1 111.1h.1M64.1 111.8l-1.3 1.3M64.7 116.9h.7M64.7 116.2v.7M65.4 113.7l1.9-1.3v2.6zM65.4 112.4v2.6"/>
<path d="M65.4 113.6h1.9M65.5 113.8h1.8M65.6 113.5h1.7M65.7 113.9h1.6M65.8 113.4h1.5M65.9 114h1.4M66 113.3h1.3M66 116.9h.7M66 116.2v.7M66 115.6l-1.3 1.3M66 114.1h1.3M66.1 113.2h1.2"/>
<path d="M66.2 114.3h1.1M66.3 113.1h1M66.4 114.4h.9M66.5 112.9h.8M66.6 114.5h.7M66.7 112.8h.6M66.8 114.6h.5M66.9 112.7h.4M67 114.7h.3M67.1 112.6h.2M67.1 114.9h.2M67.2 112.4h.1"/>
<path d="M67.3 115.6l-1.3 1.3M69.8 109.9h-10.1v1.2h-5.1M209.5 116.2h1.3M209.5 114.3h10.8v3.2h-5.3M212.7 115.6v1.2M212.7 117.8v1.1M212.7 119.9v1.2M209.5 121.3h1.3M212.7 122v1.2M226 121.3h-5.7v1.3h-5.3M230.3 122.6h2v3.2h-22.8"/>
<circle cx="121.9" cy="51.5" r=".64"/>
<circle cx="121.9" cy="56.6" r=".64"/>
<circle cx="121.9" cy="48.9" r=".64"/>
<circle cx="121.9" cy="54" r=".64"/>
<circle cx="124.4" cy="51.5" r=".64"/>
<circle cx="124.4" cy="48.9" r=".64"/>
<circle cx="124.4" cy="54" r=".64"/>
<circle cx="124.4" cy="56.6" r=".64"/>
<circle cx="266.6" cy="59.1" r=".64"/>
<circle cx="242.5" cy="61.6" r=".44"/>
<circle cx="266.6" cy="61.6" r=".64"/>
<circle cx="266.6" cy="66.7" r=".64"/>
<circle cx="266.6" cy="64.2" r=".64"/>
<circle cx="250.8" cy="99.7" r=".44"/>
<circle cx="266.6" cy="99.7" r=".64"/>
<circle cx="266.6" cy="97.2" r=".64"/>
<circle cx="266.6" cy="94.6" r=".64"/>
<circle cx="52" cy="108.6" r=".64"/>
<circle cx="52" cy="113.7" r=".64"/>
<circle cx="52" cy="111.1" r=".64"/>
<circle cx="214.6" cy="117.5" r=".44"/>
<circle cx="214.6" cy="122.6" r=".44"/>
<circle cx="229.8" cy="122.6" r=".44"/>
</g>
<path d="M239 60.4l3.5 1.2M250.8 99.7l-3.5 1.3M211.1 116.2l3.5 1.3M211.1 121.3l3.5 1.3M226.3 121.3l3.5 1.3" fill="none" stroke="#f0f" stroke-width=".42"/>
<g fill="none" stroke="#008080" stroke-width=".25">
<path d="M76.2 38.8l-1.3-1.3 1.3-1.3h13.6v2.6h-14.8v2.5h10.7l1.3-1.3-1.3-1.2M164.4 27.3l1.3-1.2h13.7v2.5h-13.7zM165.5 36.2h14.8l1.3 1.3-1.3 1.3h-14.8zM165.7 31.2h12.1l1.2 1.2-1.2 1.3h-12.1zM242.4 38.8h14.1l1.2 1.2-1.2 1.3h-14.1zM75.4 51.5h10.9l1.3 1.2-1.3 1.3h-10.9zM76.2 61.6l-1.3-1.2 1.3-1.3h12.8v2.5h-14v2.6h10l1.3-1.3-1.3-1.3M163.3 79.4h11.9l1.3 1.3-1.3 1.2h-11.9zM224.7 99.7h14l1.3 1.3-1.3 1.3h-14zM135.8 103.5l1.3-1.2h13.7v2.5h-13.7zM33 169.5l1.3-1.2h15.1v2.5h-15.1zM34.3 170.8l-1.3 1.3 1.3 1.3h15v-2.6"/>
<path d="M135.8 177.2l1.3-1.3h12.9v2.5h-12.9z"/>
</g>
<path d="M164.1 79.9h7M225.6 100.2h8.9M34.3 171.3h9.9M34.3 168.8h10" fill="none" stroke="#008080" stroke-width=".2"/>
<g font-size="3.1" fill="#f0f">
<text x="113" y="43.2">2x4-pin connector</text>
<text x="246.7" y="56.8">3-pin connector</text>
<text x="246.7" y="89.8">3-pin connector</text>
<text x="41.9" y="104.2">3-pin connector</text>
</g>
<g font-size="2.5" fill="#c0c0c0">
<text x="28.6" y="22.8">Manual CV and CC control (optional)</text>
<text x="163.1" y="23.4">OE and DP control (switches and LEDs are optional)</text>
<text x="28.6" y="96.4">Constant Voltage (CV) and Constant Current (CC) mode indicator</text>
</g>
<g font-size="2.5" fill="#808080">
<text x="236.1" y="29.3">+5V</text>
<text x="39.3" y="31.2">TSW-104-08-L-D</text>
<text x="188" y="34.4">BAS316</text>
<text x="188.2" y="32.1">D9</text>
<text x="234" y="33.2">240R</text>
<text x="188" y="39.5">BAS3</text>
<text x="188.2" y="37.2">D10</text>
<text x="194.4" y="39.5">16</text>
<text x="235.4" y="37.9">R47</text>
<text x="230.4" y="47">2N7002</text>
<text x="230.4" y="44.5">Q11</text>
<text x="163.7" y="50.7">22-23-2041</text>
<text x="213.8" y="52.8">R48</text>
<text x="212.5" y="55">100K</text>
<text x="217.5" y="61.5">PGND</text>
<text x="69.2" y="72.4">PGND</text>
<text x="203.1" y="75">+5V</text>
<text x="182.4" y="78.5">D11</text>
<text x="203.1" y="83">R49</text>
<text x="163.7" y="88.9">22-23-2031</text>
<text x="182.3" y="84.6">BAS316</text>
<text x="203.1" y="85.2">100K</text>
<text x="212.7" y="95.3">BSS84P</text>
<text x="212.7" y="92.7">Q12</text>
<text x="172.4" y="99.6">PGND</text>
<text x="191.7" y="99.8">R52</text>
<text x="214.6" y="99.5">R50</text>
<text x="120.6" y="106.8">10K</text>
<text x="120.6" y="102">R51</text>
<text x="134.6" y="108">V+</text>
<text x="191.7" y="102">240R</text>
<text x="214.6" y="104.3">10K</text>
<text x="76.1" y="110.5">+5V</text>
<text x="76.7" y="117.9">R53</text>
<text x="95.9" y="118.1">IC4B</text>
<text x="134.6" y="118.5">R54</text>
<text x="76.8" y="120.2">5K1</text>
<text x="87.6" y="122.3">5K6</text>
<text x="87.6" y="120.1">R55</text>
<text x="95.9" y="120.7">LP339D</text>
<text x="134.6" y="120.8">47K</text>
<text x="31" y="129.6">22-23-2031</text>
<text x="95.9" y="130.8">IC4A</text>
<text x="147.3" y="130.8">V+</text>
<text x="50.1" y="134.5">+5V</text>
<text x="95.9" y="133.4">LP339D</text>
<text x="134.6" y="136">2K2</text>
<text x="134.6" y="133.8">R56</text>
<text x="150.7" y="136.2">C25</text>
<text x="45.7" y="143.9">240R</text>
<text x="45.7" y="141.7">R57</text>
<text x="66" y="143.9">240R</text>
<text x="66" y="141.7">R58</text>
<text x="150.7" y="138.7">100n</text>
<text x="95.9" y="148.6">LP339D</text>
<text x="95.9" y="146.1">IC4C</text>
<text x="127.4" y="144.3">R59</text>
<text x="127.6" y="146.4">10K</text>
<text x="135.8" y="145.4">PGND</text>
<text x="153.6" y="148">PGND</text>
<text x="37.1" y="153.7">Q14</text>
<text x="53.4" y="153.7">2N7002</text>
<text x="57.5" y="151.1">Q13</text>
<text x="83.8" y="151">+5V</text>
<text x="150.7" y="153.9">100n</text>
<text x="150.7" y="151.4">C2</text>
<text x="153.9" y="151.4">6</text>
<text x="33.1" y="156.2">2N7002</text>
<text x="83.8" y="161">5K1</text>
<text x="83.8" y="158.9">R60</text>
<text x="95.9" y="161.3">LP339D</text>
<text x="95.9" y="158.8">IC4D</text>
<text x="134.6" y="161.4">12K</text>
<text x="134.6" y="159.2">R61</text>
<text x="147.3" y="158.1">V-</text>
<text x="46.3" y="165.7">PGND</text>
<text x="66.6" y="163.8">PGND</text>
<text x="87.6" y="167.7">R62</text>
<text x="87.6" y="169.9">5K6</text>
<text x="120.6" y="173.8">R63</text>
<text x="135.2" y="170.8">V-</text>
<text x="120.6" y="176">10K</text>
</g>
<g font-size="2.5" fill="#800080">
<text x="39.3" y="34.2">U_SET potentiometer</text>
<text x="163.8" y="48.2">Out enable</text>
<text x="39.3" y="57.1">I_SET potentiometer</text>
<text x="163.8" y="86.3">DP disable</text>
<text x="29.2" y="121.3">CC/CV LED</text>
</g>
<g font-size="2.5" fill="#f0f">
<text x="177.1" y="109.2">Recommended wiring of OE and DP switches if manual control is used</text>
<text x="209.5" y="113.1">OE switch (DPST type)</text>
<text x="188" y="116.7">Connect to X5</text>
<text x="204.6" y="116.7">1-2</text>
<text x="224.1" y="119.4">DP switch (SPST type)</text>
<text x="188" y="125">Connect to X6</text>
<text x="204.6" y="125">2-3</text>
</g>
<g font-size="2.5" fill="#800000">
<text x="19" y="187.3">Licensed under the TAPR Open Hardware License (www.tapr.org/OHL)</text>
<text x="19" y="189.9">More info at http://www.envox.hr/eez</text>
<text x="19" y="192.4">Repository: https://github.com/eez-open</text>
</g>
<g font-size="2.1" fill="#808080">
<text x="250.1" y="33.2">X4-3</text>
<text x="250.1" y="35.7">X4-4</text>
<text x="37.4" y="38.3">X3-1</text>
<text x="37.4" y="40.8">X3-3</text>
<text x="37.4" y="43.3">X3-5</text>
<text x="37.4" y="45.9">X3-7</text>
<text x="166.9" y="53.5">X4-2</text>
<text x="166.9" y="56">X4-1</text>
<text x="37.4" y="61.1">X3-2</text>
<text x="37.4" y="63.7">X3-4</text>
<text x="37.4" y="66.2">X3-6</text>
<text x="37.4" y="68.7">X3-8</text>
<text x="166.9" y="94.1">X5-2</text>
<text x="166.9" y="91.6">X5-3</text>
<text x="166.9" y="104.3">X5-1</text>
<text x="98.8" y="123.5">1</text>
<text x="110.8" y="120.9">6</text>
<text x="110.8" y="126">7</text>
<text x="32.3" y="137.3">X6-1</text>
<text x="32.3" y="134.8">X6-2</text>
<text x="32.3" y="132.2">X6-3</text>
<text x="98.8" y="136.2">2</text>
<text x="110.8" y="133.6">4</text>
<text x="110.8" y="138.7">5</text>
<text x="145.7" y="139.3" transform="rotate(-90 145.7 139.3)">3</text>
<text x="110.8" y="148.9">8</text>
<text x="97.6" y="151.4">14</text>
<text x="110.8" y="154">9</text>
<text x="145.7" y="151.4" transform="rotate(-90 145.7 151.4)">12</text>
<text x="110.8" y="161.6">10</text>
<text x="97.6" y="164.1">13</text>
<text x="110.8" y="166.7">11</text>
</g>
<g font-size="2" fill="#f0f">
<text x="97.1" y="47.2">U_SET 50K pot</text>
<text x="136.5" y="47">I_SET 50K pot</text>
<text x="108" y="49.7">DAC Ch#1</text>
<text x="111.2" y="52.3">U_SET 3</text>
<text x="118.2" y="49.7">1</text>
<text x="127" y="52.1">4 I_SET</text>
<text x="127" y="49.6">2 DAC Ch#2</text>
<text x="112.8" y="57.3">+Vref 7</text>
<text x="113.9" y="54.8">Gnd 5</text>
<text x="127" y="54.6">6 Gnd</text>
<text x="127" y="57.2">8 +Vref</text>
<text x="256.9" y="59.9">OE On 1</text>
<text x="249.3" y="65">OE LED Anode 3</text>
<text x="250" y="62.4">PWRGOOD In 2</text>
<text x="247.5" y="67.5">OE LED Cathode 4</text>
<text x="249.4" y="95.4">DP LED Anode 1</text>
<text x="257" y="100.5">DP On 3</text>
<text x="259.2" y="98">Gnd 2</text>
<text x="33" y="111.9">CV LED Cathode 2</text>
<text x="44.8" y="109.4">+5V 1</text>
<text x="32.9" y="114.5">CC LED Cathode 3</text>
</g>
<g font-size="2" fill="#800080">
<text x="104.7" y="62.3">Short with jumpers 1-3 and 2-4 for DAC control</text>
<text x="38.7" y="76.9">Connect 100n capacitor on potentiometer's side between viper and ground pin</text>
<text x="29.2" y="179.7">Note 2.1: Not required if Arduino shield PCB is used</text>
</g>
<g font-size="1.8" fill="#008080">
<text x="165.7" y="28">PREG_EN/1.1D</text>
<text x="166.6" y="33.1">SET_OE/3.3B</text>
<text x="75.8" y="40.7">U_SET/1.3B</text>
<text x="76.2" y="38.1">U_SET_IN/3.3C</text>
<text x="166.5" y="38.1">PWRGOOD/1.1D</text>
<text x="243.3" y="40.7">OE_DRIVE/1.1B</text>
<text x="76.3" y="53.4">+VREF/3.2D</text>
<text x="75.9" y="63.5">I_SET/1.3C</text>
<text x="76.2" y="61">I_SET_IN/3.3C</text>
<text x="164.1" y="81.3">SET_DP/3.3A</text>
<text x="225.6" y="101.6">DP_DRIVE/1.2A</text>
<text x="137.1" y="104.2">U_SERVO/1.3C</text>
<text x="34.3" y="172.7">CV_ACTIVE/3.3B</text>
<text x="34.3" y="170.2">CC_ACTIVE/3.3A</text>
<text x="137.1" y="177.8">I_SERVO/1.2C</text>
</g>
<g font-size="1.8" fill="#f00">
<text x="127" y="125.7">+0.22V</text>
<text x="127.6" y="151.1">-2.27V</text>
</g>
<text font-size="1.8" fill="#800080" x="31.7" y="158.8">See note 2.1</text>
</svg>
